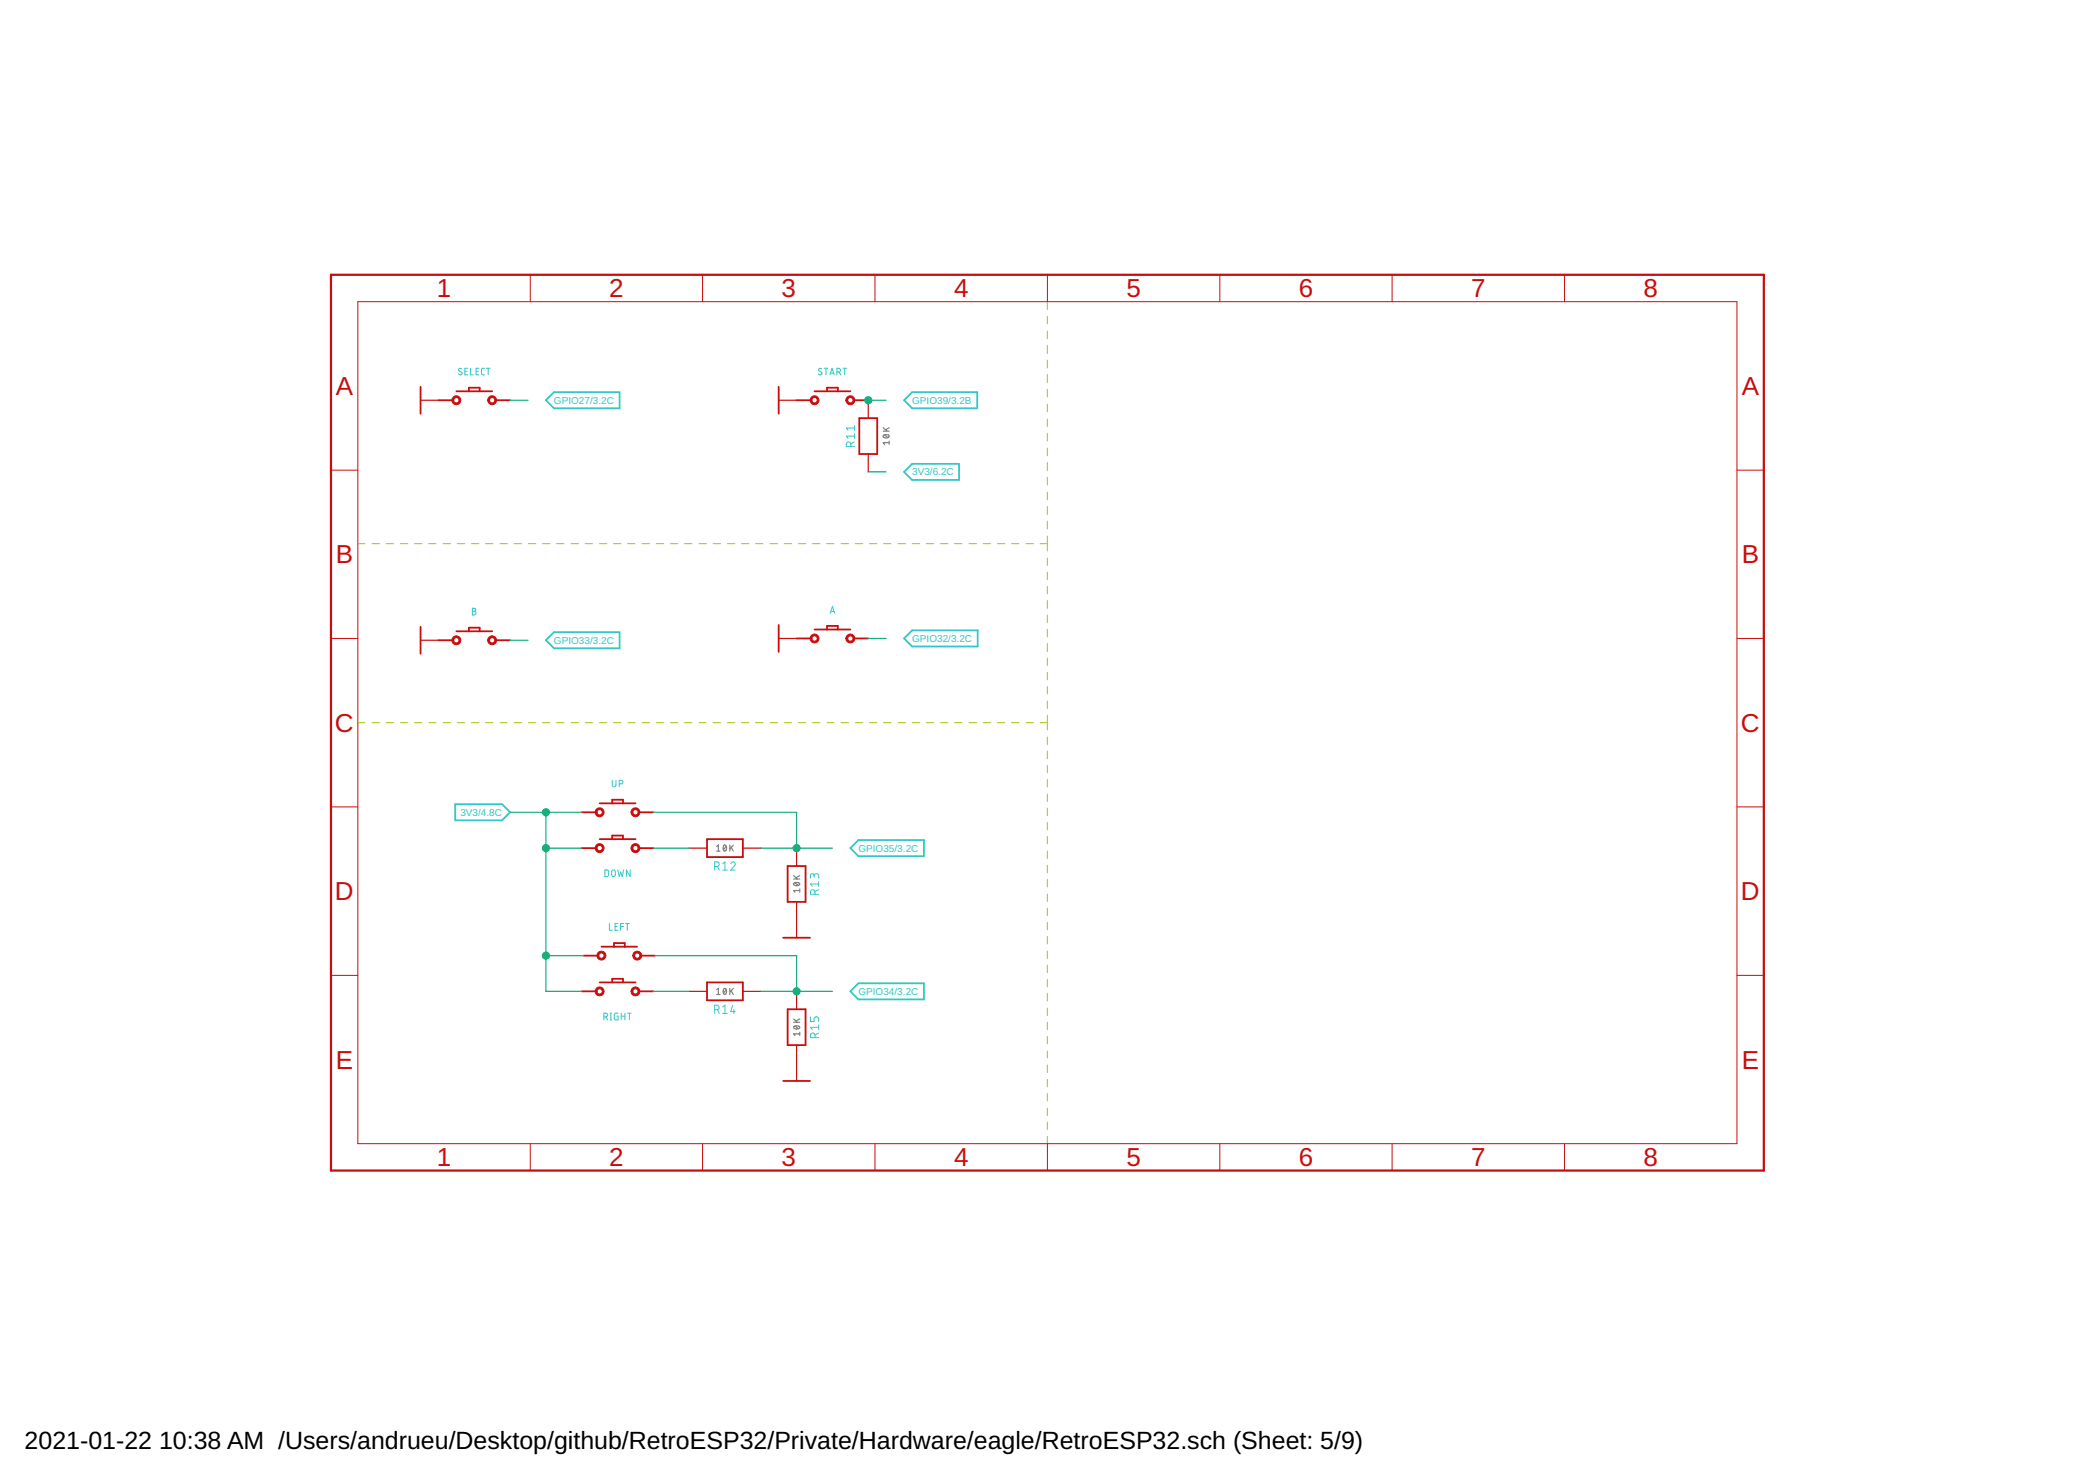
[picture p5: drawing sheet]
<svg xmlns="http://www.w3.org/2000/svg" width="297mm" height="210mm" viewBox="0 0 297 210" stroke-linecap="round" stroke-linejoin="round" font-family="sans-serif">
<g fill="none" stroke="#afd134" stroke-width=".17">
<path d="M148.5 42.8v1M148.5 44.8v1.1M148.5 46.9v1.1M148.5 49v1.1M148.5 51.1v1M148.5 53.1v1.1M148.5 55.2v1.1M148.5 57.3v1.1M148.5 59.4v1M50.7 77h1.1M52.7 77h1.1M54.8 77h1"/>
<path d="M56.8 77h1M58.8 77h1M60.8 77h1M62.8 77h1M64.9 77h1M66.9 77h1M68.9 77h1M70.9 77h1M72.9 77h1M74.9 77h1M76.9 77h1.1M79 77h1"/>
<path d="M81 77h1M83 77h1M85 77h1M87 77h1M89 77h1M91 77h1.1M93.1 77h1M95.1 77h1M97.1 77h1M99.1 77h1M101.1 77h1.1M103.1 77h1.1"/>
<path d="M105.2 77h1M107.2 77h1M109.2 77h1M111.2 77h1M113.2 77h1M115.2 77h1M117.2 77h1.1M119.3 77h1M121.3 77h1M123.3 77h1M125.3 77h1M127.3 77h1.1"/>
<path d="M129.3 77h1.1M131.4 77h1M133.4 77h1M135.4 77h1M137.4 77h1M139.4 77h1M141.4 77h1.1M143.4 77h1.1M145.5 77h1M147.5 77h1M148.5 61.4v1.1M148.5 63.5v1.1"/>
<path d="M148.5 65.6v1.1M148.5 67.7v1M148.5 69.7v1.1M148.5 71.8v1.1M148.5 73.9v1.1M148.5 76v2.1M148.5 79.1v1M148.5 81.1v1M148.5 83.1v1.1M148.5 85.2v1M148.5 87.2v1M148.5 89.2v1.1"/>
<path d="M148.5 91.2v1.1M148.5 93.3v1M148.5 95.3v1M148.5 97.3v1.1M148.5 99.4v1M50.7 102.4h1.1M52.7 102.4h1.1M54.8 102.4h1M56.8 102.4h1M58.8 102.4h1M60.8 102.4h1M62.8 102.4h1"/>
<path d="M64.9 102.4h1M66.9 102.4h1M68.9 102.4h1M70.9 102.4h1M72.9 102.4h1M74.9 102.4h1M76.9 102.4h1.1M79 102.4h1M81 102.4h1M83 102.4h1M85 102.4h1M87 102.4h1"/>
<path d="M89 102.4h1M91 102.4h1.1M93.1 102.4h1M95.1 102.4h1M97.1 102.4h1M99.1 102.4h1M101.1 102.4h1.1M103.1 102.4h1.1M105.2 102.4h1M107.2 102.4h1M109.2 102.4h1M111.2 102.4h1"/>
<path d="M113.2 102.4h1M115.2 102.4h1M117.2 102.4h1.1M119.3 102.4h1M121.3 102.4h1M123.3 102.4h1M125.3 102.4h1M127.3 102.4h1.1M129.3 102.4h1.1M131.4 102.4h1M133.4 102.4h1M135.4 102.4h1"/>
<path d="M137.4 102.4h1M139.4 102.4h1M141.4 102.4h1.1M143.4 102.4h1.1M145.5 102.4h1M147.5 102.4h1M148.5 101.4v2M148.5 104.5v1M148.5 106.5v1M148.5 108.5v1M148.5 110.5v1M148.5 112.5v1.1"/>
<path d="M148.5 114.6v1M148.5 116.6v1M148.5 118.6v1M148.5 120.6v1M148.5 122.7v1M148.5 124.7v1M148.5 126.7v1M148.5 128.7v1M148.5 130.7v1.1M148.5 132.8v1M148.5 134.8v1M148.5 136.8v1"/>
<path d="M148.5 138.8v1M148.5 140.8v1.1M148.5 142.9v1M148.5 144.9v1M148.5 146.9v1M148.5 148.9v1.1M148.5 151v1M148.5 153v1M148.5 155v1M148.5 157v1.1M148.5 159v1.1M148.5 161.1v1"/>
</g>
<g fill="none" stroke="#808080" stroke-width=".17">
<path d="M125.2 61.1h.9M125.2 60.6l.6 .5M125.2 61.7l.6-.1 .3 .2a.5 .5 0 0 1-.9 0zM125.4 61.6l.5 .4M126.1 62.7h-.9l.2 .3M126.1 62.5v.5M126.1 60.6l-.5 .3M101.6 120l.3-.2v.8M102.7 119.8h.1a.5 .5 0 0 1 0 .8l-.2-.1-.1-.3zM103 120l-.4 .4M103.5 119.8v.8M104 119.8l-.5 .5"/>
<path d="M101.6 120.6h.5M103.7 120.1l.3 .5M112.5 124.6h.9M112.5 124.1l.6 .5M112.5 125.2l.6-.1 .3 .2a.52 .52 0 0 1-.9 0zM112.7 125.1l.5 .4M113.4 126.2h-.9l.2 .2M113.4 126v.4M113.4 124.1l-.5 .3M101.6 140.3l.3-.2v.8M101.6 140.9h.5M102.7 140.1a.39 .39 0 0 1 .3 .4 .39 .39 0 0 1-.3 .4l-.2-.4z"/>
<path d="M103 140.3l-.4 .5M103.5 140.1v.8M103.7 140.4l.3 .5M104 140.1l-.5 .5M112.5 144.9h.9M112.5 144.4l.6 .5M112.5 145.5a.45 .45 0 0 1 .5-.1 .45 .45 0 0 1 .3 .3l-.2 .1h-.3l-.3-.1zM112.7 145.4l.5 .4M113.4 146.3v.5M113.4 146.5h-.9l.2 .3M113.4 144.4l-.5 .3"/>
</g>
<g fill="none" stroke="#32c8c8" stroke-width=".14">
<path d="M65.5 52.3l-.3-.1a.2 .2 0 0 0-.2 .1 .2 .2 0 0 0 .1 .3l.4 .3-.2 .2-.3-.1M65.9 52.6h.3M66.3 52.2h-.4v.9h.4M66.7 52.2v.9h.4M67.5 52.6h.3M67.9 52.2h-.4v.9h.4M68.7 52.2h-.3l-.1 .2v.6l.4 .1M69 52.2h.5M69.2 52.2v.9M116.5 52.3l-.2-.1a.2 .2 0 0 0-.2 .1 .2 .2 0 0 0 .1 .3l.3 .2v.2l-.1 .1-.4-.1M116.9 52.2h.5M117.1 52.2v.9"/>
<path d="M117.7 53.1l.3-.9 .3 .9M117.7 52.9h.5M118.7 52.7l.4-.1 .1-.2-.2-.2h-.3v.9M119 52.7l.2 .4M119.5 52.2h.5M119.8 52.2v.9M120.6 63.3v-.4a.32 .32 0 0 0-.3-.3 .32 .32 0 0 0-.3 .3v.4h1.2M121.2 62.6l-.6 .3M121.2 61.8h-1.2l.2 .3M121.2 60.3v.7M121.2 61.5v.6M121.2 60.7h-1.2l.2 .3"/>
<path d="M67 86.2l.4 .1v.2l-.2 .1 .2 .1a.25 .25 0 0 1 .1 .3 .25 .25 0 0 1-.3 .2h-.2zM67 86.6h.2M117.7 86.9l.3-.9 .3 .9M117.8 86.7h.5M86.8 110.6v.8l.2 .1h.2l.1-.2v-.7M87.8 111.1h.3a.25 .25 0 0 0 .2-.3 .25 .25 0 0 0-.2-.2h-.3v.9M85.8 123.3h.3l.2 .1v.6l-.2 .2h-.3zM86.4 130.9v.9h.4M86.8 123.3h.2l.2 .1v.7a.25 .25 0 0 1-.3 .1 .25 .25 0 0 1-.2-.2zM87.2 131.3h.3M87.6 123.3l.2 .9 .2-.6 .2 .6 .2-.9M87.6 130.9h-.4v.9h.4"/>
<path d="M88 131.3h.4M88.4 130.9h-.4v.9M88.7 130.9h.5M88.9 130.9v.9M89.3 123.3v.9l-.5-.9v.9M101.3 122.8h.4a.33 .33 0 0 0 .3-.3 .33 .33 0 0 0-.3-.3h-.4v1.1M101.7 122.8l.3 .5M102.5 122.4l.3-.2v1.1M102.5 123.3h.6M103.6 122.4a.32 .32 0 0 1 .5-.2 .32 .32 0 0 1 .1 .5l-.6 .6h.6M115.4 124.1a.33 .33 0 0 1 .3-.3 .33 .33 0 0 1 .4 .3v.4M115.4 124.3v-.2a.25 .25 0 0 0-.2-.3 .25 .25 0 0 0-.3 .3v.4"/>
<path d="M115.5 126.7v-.3a.32 .32 0 0 0-.3-.3 .32 .32 0 0 0-.3 .3v.3h1.2M116.1 126.1l-.6 .2M116.1 125.3h-1.2l.3 .3M116.1 125v.6M85.6 144.1l.5-.1v-.2l-.1-.2h-.4v.9M85.9 144.1l.2 .4M86.5 143.6h.2M86.5 144.5h.2M86.6 143.6v.9M87.6 143.6l-.5 .1v.6l.1 .2h.4v-.5h-.1M88.1 144h.5M88.1 143.6v.9"/>
<path d="M88.6 143.6v.9M89 143.6h.5M89.2 143.6v.9M101.3 143.1h.4a.32 .32 0 0 0 .3-.3 .32 .32 0 0 0-.3-.3h-.4v1.1M101.7 143.1l.3 .5M102.5 142.7l.3-.2v1.1M102.5 143.6h.6M103.9 142.5l-.3 .9h.6M104.1 143.1v.5M114.9 144.1v.7h.5v-.4a.33 .33 0 0 1 .3-.3 .33 .33 0 0 1 .4 .3v.4M115.5 147.1v-.4a.32 .32 0 0 0-.3-.3 .32 .32 0 0 0-.3 .3v.4h1.2M116.1 145.3v.6"/>
<path d="M116.1 146.4l-.6 .3M116.1 145.6h-1.2l.3 .3"/>
</g>
<path d="M78.5 55.6h9.3v2.3h-9.3l-1.1-1.2zM129.3 55.6h9.3v2.3h-9.3l-1.1-1.2zM128.2 66.9l1.1-1.2h6.7v2.3h-6.7zM77.4 90.7l1.1-1.1h9.3v2.3h-9.3zM129.3 89.3h9.3v2.3h-9.3l-1.1-1.1zM64.5 114h6.7l1.1 1.1-1.1 1.2h-6.7zM120.6 120.2l1.1-1.1h9.3v2.2h-9.3zM120.6 140.5l1.1-1.1h9.3v2.2h-9.3z" fill="none" stroke="#32c8c8" stroke-width=".25"/>
<path d="M46.9 38.9h203.2v127h-203.2z" fill="none" stroke="#c90d0c" stroke-width=".32"/>
<g fill="none" stroke="#c90d0c" stroke-width=".14">
<path d="M75.2 38.9v3.9M99.6 38.9v3.9M124.1 38.9v3.9M148.5 38.9v3.9M173 38.9v3.9M197.4 38.9v3.9M221.8 38.9v3.9M50.7 42.8h195.6v119.3h-195.6zM46.9 66.6h3.8M246.3 66.6h3.8M46.9 90.5h3.8M246.3 90.5h3.8"/>
<path d="M46.9 114.4h3.8M246.3 114.4h3.8M46.9 138.2h3.8M246.3 138.2h3.8M75.2 162.1v3.8M99.6 162.1v3.8M124.1 162.1v3.8M148.5 162.1v3.8M173 162.1v3.8M197.4 162.1v3.8M221.8 162.1v3.8"/>
</g>
<g fill="#c90d0c" stroke="#c90d0c" stroke-width=".14">
<path d="M64.3 90.3a.64 .64 0 0 1 1 .1 .64 .64 0 0 1-.4 1 .64 .64 0 0 1-.8-.7h.2a.38 .38 0 0 1 .6-.3 .38 .38 0 0 1 .1 .6 .38 .38 0 0 1-.7-.1v-.2h-.2z" fill-rule="evenodd"/>
<path d="M69.3 90.3a.63 .63 0 0 1 1 .1 .63 .63 0 0 1-.4 1 .63 .63 0 0 1-.7-.7h.2a.38 .38 0 0 1 .5-.3 .38 .38 0 0 1 .1 .6 .38 .38 0 0 1-.6-.1v-.2h-.2z" fill-rule="evenodd"/>
<path d="M115 56.3a.63 .63 0 0 1 1 .1 .63 .63 0 0 1-.4 1 .63 .63 0 0 1-.7-.7h.2a.38 .38 0 0 1 .5-.4 .38 .38 0 0 1 .2 .6 .38 .38 0 0 1-.7 0v-.2h-.2z" fill-rule="evenodd"/>
<path d="M120.1 56.3a.63 .63 0 0 1 1 .1 .63 .63 0 0 1-.4 1 .63 .63 0 0 1-.8-.7h.3a.38 .38 0 0 1 .5-.4 .38 .38 0 0 1 .2 .6 .38 .38 0 0 1-.7 0v-.2h-.3z" fill-rule="evenodd"/>
<path d="M64.3 56.3a.63 .63 0 0 1 1 .1 .63 .63 0 0 1-.4 1 .63 .63 0 0 1-.8-.7h.2a.38 .38 0 0 1 .6-.3 .38 .38 0 0 1 .1 .6 .38 .38 0 0 1-.7-.1v-.2h-.2z" fill-rule="evenodd"/>
<path d="M69.3 56.3a.62 .62 0 0 1 1 .1 .62 .62 0 0 1-.4 .9 .62 .62 0 0 1-.7-.6h.2a.38 .38 0 0 1 .5-.3 .38 .38 0 0 1 .1 .6 .38 .38 0 0 1-.6-.1v-.2h-.2z" fill-rule="evenodd"/>
<path d="M115 90a.64 .64 0 0 1 1 .2 .64 .64 0 0 1-.4 .9 .64 .64 0 0 1-.7-.6h.2a.38 .38 0 0 1 .5-.4 .38 .38 0 0 1 .2 .6 .38 .38 0 0 1-.7-.1v-.1h-.2z" fill-rule="evenodd"/>
<path d="M120.1 90a.64 .64 0 0 1 1 .2 .64 .64 0 0 1-.4 .9 .64 .64 0 0 1-.8-.6h.3a.38 .38 0 0 1 .5-.4 .38 .38 0 0 1 .1 .6 .38 .38 0 0 1-.6-.1v-.1h-.3z" fill-rule="evenodd"/>
<path d="M84.6 114.7a.63 .63 0 0 1 1 .1 .63 .63 0 0 1-.4 .9 .63 .63 0 0 1-.8-.6h.2a.38 .38 0 0 1 .6-.3 .38 .38 0 0 1 .1 .6 .38 .38 0 0 1-.6-.1l-.1-.2h-.2z" fill-rule="evenodd"/>
<path d="M89.6 114.7a.63 .63 0 0 1 1 .1 .63 .63 0 0 1-.3 .9 .63 .63 0 0 1-.8-.6h.2a.38 .38 0 0 1 .6-.3 .38 .38 0 0 1 .1 .6 .38 .38 0 0 1-.7-.1v-.2h-.2z" fill-rule="evenodd"/>
<path d="M84.6 119.8a.63 .63 0 0 1 1 .1 .63 .63 0 0 1-.4 .9 .63 .63 0 0 1-.8-.6h.2a.38 .38 0 0 1 .6-.3 .38 .38 0 0 1 .1 .6 .38 .38 0 0 1-.6-.1l-.1-.2h-.2z" fill-rule="evenodd"/>
<path d="M89.6 119.8a.63 .63 0 0 1 1 .1 .63 .63 0 0 1-.3 .9 .63 .63 0 0 1-.8-.6h.2a.38 .38 0 0 1 .6-.3 .38 .38 0 0 1 .1 .6 .38 .38 0 0 1-.7-.1v-.2h-.2z" fill-rule="evenodd"/>
<path d="M84.8 135a.63 .63 0 0 1 1 .1 .63 .63 0 0 1-.3 .9 .63 .63 0 0 1-.9-.6h.3a.38 .38 0 0 1 .5-.3 .38 .38 0 0 1 .1 .6 .38 .38 0 0 1-.6-.1v-.2h-.3z" fill-rule="evenodd"/>
<path d="M89.9 135a.63 .63 0 0 1 1 .1 .63 .63 0 0 1-.3 .9 .63 .63 0 0 1-.9-.6h.3a.38 .38 0 0 1 .5-.3 .38 .38 0 0 1 .1 .6 .38 .38 0 0 1-.6-.1v-.2h-.3z" fill-rule="evenodd"/>
<path d="M84.6 140.1a.63 .63 0 0 1 1 .1 .63 .63 0 0 1-.4 .9 .63 .63 0 0 1-.8-.6h.2a.38 .38 0 0 1 .6-.3 .38 .38 0 0 1 .1 .6 .38 .38 0 0 1-.6-.1l-.1-.2h-.2z" fill-rule="evenodd"/>
<path d="M89.6 140.1a.63 .63 0 0 1 1 .1 .63 .63 0 0 1-.3 .9 .63 .63 0 0 1-.8-.6h.2a.38 .38 0 0 1 .6-.3 .38 .38 0 0 1 .1 .6 .38 .38 0 0 1-.7-.1v-.2h-.2z" fill-rule="evenodd"/>
</g>
<g fill="none" stroke="#c90d0c" stroke-width=".25">
<path d="M59.6 54.8v3.8M62.2 56.7h2M64.7 55.5h5.1M66.5 55.5v-.6h1.5v.6M70.3 56.7h2M110.4 54.8v3.8M112.9 56.7h2.1M115.5 55.5h5.1M117.3 55.5v-.6h1.5v.6M121.1 56.7h2M121.8 59.3h2.6v5h-2.6zM59.6 88.8v3.8"/>
<path d="M62.2 90.7h2M64.7 89.5h5.1M66.5 89.5v-.5h1.5v.5M70.3 90.7h2M110.4 88.6v3.8M112.9 90.5h2.1M115.5 89.2h5.1M117.3 89.2v-.5h1.5v.5M121.1 90.5h2M82.5 115.1h2M85 113.9h5.1M85 118.9h5.1"/>
<path d="M86.8 113.9v-.6h1.5v.6M86.8 118.9v-.5h1.5v.5M90.6 115.1h2M100.2 118.9h5.1v2.6h-5.1zM82.5 120.2h2M82.7 135.4h2.1M85 139.2h5.1M85.3 134.2h5M86.8 139.2v-.5h1.5v.5M87.1 134.2v-.5h1.5v.5M90.6 120.2h2M90.8 135.4h2.1"/>
<path d="M100.2 139.2h5.1v2.6h-5.1zM111 132.9h3.9M111.7 122.7h2.5v5.1h-2.5zM82.5 140.5h2M90.6 140.5h2M111 153.2h3.9M111.7 143h2.5v5.1h-2.5z"/>
</g>
<g fill="none" stroke="#c90d0c" stroke-width=".17">
<path d="M59.6 56.7h2.6M110.4 56.7h2.5M123.1 56.7v2.6M123.1 64.3v2.6M59.6 90.7h2.6M110.4 90.5h2.5M97.7 120.2h2.5M105.3 120.2h2.6M112.9 120.2v2.5M112.9 127.8v5.1M97.7 140.5h2.5M105.3 140.5h2.6"/>
<path d="M112.9 140.5v2.5M112.9 148.1v5.1"/>
</g>
<g fill="none" stroke="#0dab76" stroke-width=".17">
<path d="M72.3 56.7h2.6M123.1 56.7h2.5M123.1 66.9h2.5M72.3 90.7h2.6M123.1 90.5h2.5M72.3 115.1h10.2M77.4 115.1v25.4h5.1M92.6 115.1h20.3v5.1M77.4 120.2h5.1M77.4 135.4h5.3M92.6 120.2h5.1M92.9 135.4h20v5.1"/>
<path d="M107.9 120.2h10.1M92.6 140.5h5.1M107.9 140.5h10.1"/>
</g>
<g fill="#0dab76" stroke="#0dab76" stroke-width=".14">
<circle cx="77.4" cy="115.1" r=".51"/>
<circle cx="77.4" cy="120.2" r=".51"/>
<circle cx="77.4" cy="135.4" r=".51"/>
<circle cx="112.9" cy="120.2" r=".51"/>
<circle cx="112.9" cy="140.5" r=".51"/>
<circle cx="123.1" cy="56.7" r=".51"/>
</g>
<g font-size="3.7" fill="#c90d0c">
<text x="61.9" y="42.1">1</text>
<text x="86.4" y="42.1">2</text>
<text x="110.8" y="42.1">3</text>
<text x="135.3" y="42.1">4</text>
<text x="159.7" y="42.1">5</text>
<text x="184.1" y="42.1">6</text>
<text x="208.6" y="42.1">7</text>
<text x="233" y="42.1">8</text>
<text x="47.6" y="56">A</text>
<text x="246.9" y="56">A</text>
<text x="47.6" y="79.9">B</text>
<text x="246.9" y="79.9">B</text>
<text x="47.5" y="103.7">C</text>
<text x="246.8" y="103.7">C</text>
<text x="47.5" y="127.6">D</text>
<text x="246.8" y="127.6">D</text>
<text x="47.6" y="151.5">E</text>
<text x="246.9" y="151.5">E</text>
<text x="61.9" y="165.3">1</text>
<text x="86.4" y="165.3">2</text>
<text x="110.8" y="165.3">3</text>
<text x="135.3" y="165.3">4</text>
<text x="159.7" y="165.3">5</text>
<text x="184.1" y="165.3">6</text>
<text x="208.6" y="165.3">7</text>
<text x="233" y="165.3">8</text>
</g>
<g font-size="3.5">
<text x="3.5" y="205.4">2021-01-22</text>
<text x="22.6" y="205.4">10:38 AM /Users/andrueu/Desktop/github/RetroESP32/Private/Hardware/eagle/RetroESP32.sch (Sheet: 5/9)</text>
</g>
<g font-size="1.4" fill="#32c8c8">
<text x="78.5" y="57.2">GPIO27/3.2C</text>
<text x="129.3" y="57.2">GPIO39/3.2B</text>
<text x="129.3" y="67.4">3V3/6.2C</text>
<text x="78.5" y="91.3">GPIO33/3.2C</text>
<text x="129.3" y="91">GPIO32/3.2C</text>
<text x="65.3" y="115.6">3V3/4.8C</text>
<text x="121.7" y="120.7">GPIO35/3.2C</text>
<text x="121.7" y="141">GPIO34/3.2C</text>
</g>
</svg>
